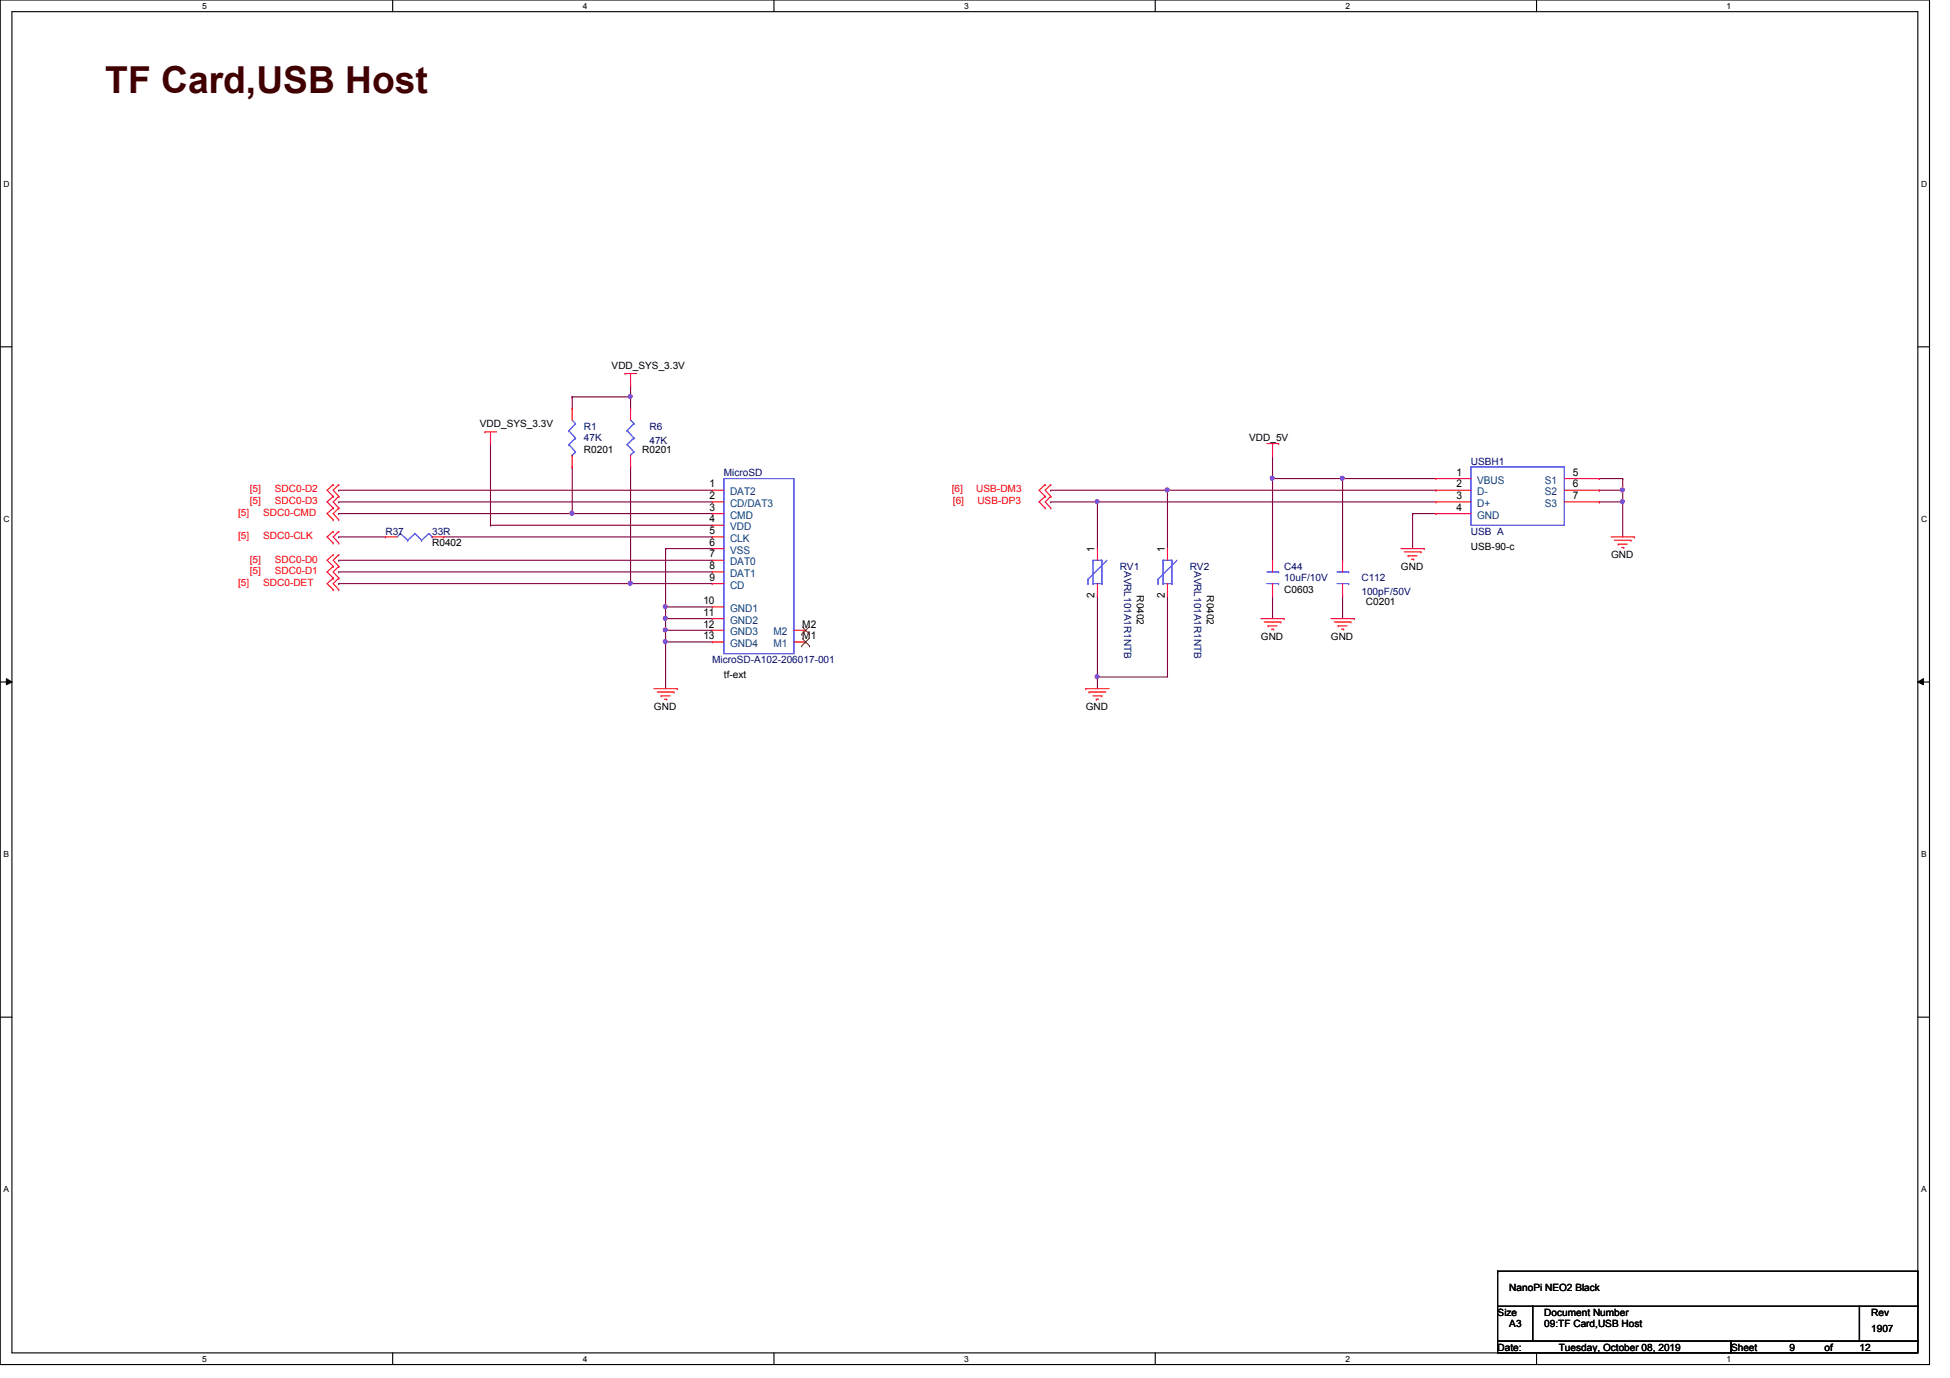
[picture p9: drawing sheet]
<svg xmlns="http://www.w3.org/2000/svg" width="297mm" height="210mm" viewBox="0 0 297 210" stroke-linecap="round" stroke-linejoin="round" font-family="sans-serif">
<path d="M0 0h293.9v207.9h-293.9zM1.8 1.8h290.3v204.3h-290.3z" fill="none" stroke="#000" stroke-width=".17"/>
<g fill="#fff">
<path d="M30.8 .3h.7v1.4h-.7z"/>
<path d="M30.8 206.3h.7v1.5h-.7z"/>
</g>
<path d="M59.8 0v1.8M59.8 206.1v1.8" fill="none" stroke="#000" stroke-width=".17"/>
<g fill="#fff">
<path d="M88.8 .3h.6v1.4h-.6z"/>
<path d="M88.8 206.3h.6v1.5h-.6z"/>
</g>
<path d="M117.9 0v1.8M117.9 206.1v1.8" fill="none" stroke="#000" stroke-width=".17"/>
<g fill="#fff">
<path d="M146.9 .3h.6v1.4h-.6z"/>
<path d="M146.9 206.3h.6v1.5h-.6z"/>
</g>
<path d="M176 0v1.8M176 206.1v1.8" fill="none" stroke="#000" stroke-width=".17"/>
<g fill="#fff">
<path d="M204.9 .3h.7v1.4h-.7z"/>
<path d="M204.9 206.3h.7v1.5h-.7z"/>
</g>
<path d="M234.1 0v1.8M234.1 206.1v1.8" fill="none" stroke="#000" stroke-width=".17"/>
<g fill="#fff">
<path d="M263 .3h.7v1.4h-.7z"/>
<path d="M263 206.3h.7v1.5h-.7z"/>
<path d="M.5 27.3h1v1.4h-1z"/>
<path d="M292.6 27.3h1v1.4h-1z"/>
<path d="M.5 78.3h1v1.5h-1z"/>
<path d="M292.6 78.3h1v1.5h-1z"/>
</g>
<path d="M0 52.8h1.8M292.1 52.8h1.8" fill="none" stroke="#000" stroke-width=".17"/>
<g fill="#fff">
<path d="M.5 129.4h.9v1.4h-.9z"/>
<path d="M292.6 129.4h.9v1.4h-.9z"/>
</g>
<path d="M0 103.9h1.8M292.1 103.9h1.8" fill="none" stroke="#000" stroke-width=".17"/>
<path d="M1 103.4l.8 .5-.8 .4zM292.1 103.9l.9-.5v.9z" fill="#000"/>
<path d="M1 103.4l.8 .5-.8 .4zM292.1 103.9l.9-.5v.9z" fill="none" stroke="#000" stroke-width=".15"/>
<g fill="#fff">
<path d="M.5 180.4h.8v1.5h-.8z"/>
<path d="M292.6 180.4h.8v1.5h-.8z"/>
</g>
<path d="M0 154.9h1.8M292.1 154.9h1.8" fill="none" stroke="#000" stroke-width=".17"/>
<path d="M51.6 74.7h.1M51.6 78.2h.1M51.6 74.7h56.9M51.6 78.2h35.6M51.6 85.3h.1M51.6 87.1h.1M51.6 85.3h56.9M51.6 87.1h56.9M96.1 88.9h.1M96.1 88.9h12.4" fill="none" stroke="#800040" stroke-width=".17"/>
<circle cx="87.1" cy="78.2" r=".31" fill="#f0f"/>
<circle cx="87.1" cy="78.2" r=".31" fill="none" stroke="#f0f" stroke-width=".17"/>
<g fill="none" stroke="#800040" stroke-width=".17">
<path d="M51.6 76.5h.1M51.6 76.5h56.9M74.7 67.6h.1M74.7 67.6v12.4M87.2 78.2h.1M87.2 71.1h.1M87.2 78.2h21.3M87.2 71.1v7.1M96.1 71.1h.1M96.1 60.5h.1M96.1 60.5v1.7M96.1 71.1v17.8"/>
<path d="M67.6 81.8h40.9M74.7 80h.1M74.7 80h33.8M101.4 83.6h.1M101.4 92.5h.1M101.4 83.6h7.1M101.4 92.5v1.7M108.5 81.8h.1"/>
</g>
<circle cx="101.3" cy="94.2" r=".31" fill="#f0f"/>
<circle cx="101.3" cy="94.2" r=".31" fill="none" stroke="#f0f" stroke-width=".17"/>
<circle cx="101.3" cy="92.4" r=".31" fill="#f0f"/>
<circle cx="101.3" cy="92.4" r=".31" fill="none" stroke="#f0f" stroke-width=".17"/>
<path d="M101.4 94.2h.1M101.4 96h.1M101.4 94.2v1.8M101.4 94.2h7.1M101.4 96h7.1" fill="none" stroke="#800040" stroke-width=".17"/>
<circle cx="101.3" cy="96" r=".31" fill="#f0f"/>
<circle cx="101.3" cy="96" r=".31" fill="none" stroke="#f0f" stroke-width=".17"/>
<path d="M101.4 96h.1M101.4 97.8h.1M101.4 96v8.9M101.4 97.8h7.1" fill="none" stroke="#800040" stroke-width=".17"/>
<circle cx="101.3" cy="97.7" r=".31" fill="#f0f"/>
<circle cx="101.3" cy="97.7" r=".31" fill="none" stroke="#f0f" stroke-width=".17"/>
<path d="M51.6 88.9h.1M51.6 88.9h44.5M101.4 92.5h.1M101.4 92.5h7.1" fill="none" stroke="#800040" stroke-width=".17"/>
<circle cx="96" cy="88.8" r=".31" fill="#f0f"/>
<circle cx="96" cy="88.8" r=".31" fill="none" stroke="#f0f" stroke-width=".17"/>
<path d="M87.2 60.5h.1M87.2 60.5v1.7M87.2 60.5h8.9" fill="none" stroke="#800040" stroke-width=".17"/>
<circle cx="96" cy="60.4" r=".31" fill="#f0f"/>
<circle cx="96" cy="60.4" r=".31" fill="none" stroke="#f0f" stroke-width=".17"/>
<path d="M96.1 58.7h.1M96.1 58.7v1.8M193.8 72.9h.1M193.8 72.9v12.4" fill="none" stroke="#800040" stroke-width=".17"/>
<circle cx="193.8" cy="72.8" r=".31" fill="#f0f"/>
<circle cx="193.8" cy="72.8" r=".31" fill="none" stroke="#f0f" stroke-width=".17"/>
<g fill="none" stroke="#800040" stroke-width=".17">
<path d="M167.2 76.5h.1M167.2 76.5h51.5M177.8 74.7h.1M177.8 74.7h40.9M215.2 78.2h.1M215.2 78.2h3.5M215.2 78.2v5.4M243.6 72.9h.1M243.6 74.7h.1M243.6 76.5h.1M243.6 74.7h3.6M243.6 72.9h3.6"/>
<path d="M247.2 72.9h.1M247.2 74.7h.1M247.2 72.9v3.6h-3.6M193.8 90.7h.1M193.8 90.7v3.5"/>
</g>
<circle cx="247.1" cy="74.6" r=".31" fill="#f0f"/>
<circle cx="247.1" cy="74.6" r=".31" fill="none" stroke="#f0f" stroke-width=".17"/>
<path d="M247.2 76.5h.1M247.2 76.5v5.3" fill="none" stroke="#800040" stroke-width=".17"/>
<circle cx="247.1" cy="76.4" r=".31" fill="#f0f"/>
<circle cx="247.1" cy="76.4" r=".31" fill="none" stroke="#f0f" stroke-width=".17"/>
<path d="M193.8 69.3h.1M193.8 69.3v3.6M167.2 90.7h.1M167.2 90.7v14.2M177.8 90.7h.1M177.8 90.7v12.4h-10.6M167.2 103.1h.1" fill="none" stroke="#800040" stroke-width=".17"/>
<circle cx="167.1" cy="103.1" r=".31" fill="#f0f"/>
<circle cx="167.1" cy="103.1" r=".31" fill="none" stroke="#f0f" stroke-width=".17"/>
<path d="M167.2 76.5h.1M167.2 76.5v7.1" fill="none" stroke="#800040" stroke-width=".17"/>
<circle cx="167.1" cy="76.4" r=".31" fill="#f0f"/>
<circle cx="167.1" cy="76.4" r=".31" fill="none" stroke="#f0f" stroke-width=".17"/>
<path d="M160.1 76.5h.1M160.1 76.5h7.1M177.8 74.7h.1M177.8 74.7v8.9" fill="none" stroke="#800040" stroke-width=".17"/>
<circle cx="177.8" cy="74.6" r=".31" fill="#f0f"/>
<circle cx="177.8" cy="74.6" r=".31" fill="none" stroke="#f0f" stroke-width=".17"/>
<path d="M160.1 74.7h.1M160.1 74.7h17.7M193.8 72.9h.1M193.8 72.9h10.7M204.5 72.9h.1M204.5 72.9v12.4M51.6 81.8h.1M51.6 81.8h7.1M101.4 83.6h.1M101.4 83.6v8.9" fill="none" stroke="#800040" stroke-width=".17"/>
<circle cx="204.5" cy="72.8" r=".31" fill="#f0f"/>
<circle cx="204.5" cy="72.8" r=".31" fill="none" stroke="#f0f" stroke-width=".17"/>
<path d="M204.5 72.9h.1M204.5 72.9h14.2M204.5 90.7h.1M204.5 90.7v3.5" fill="none" stroke="#800040" stroke-width=".17"/>
<g fill="none" stroke="#f00" stroke-width=".17">
<path d="M95.2 56.9h.1M95.2 56.9h1.8M96.1 58.7h.1M96.1 56.9v1.8M50.8 77.4h.1M50.8 75.6h.1M50.8 79.2h.1M50.8 73.8h.1M50.8 75.6l-1 .9 1 .9M50.8 77.4l-1 .8 1 1M50.8 73.8l-1 .9 1 .9M51.6 77.4h.1"/>
<path d="M51.6 75.6h.1M51.6 79.2h.1M51.6 73.8h.1M51.6 75.6l-.8 .9 .8 .9M51.6 77.4l-.8 .8 .8 1M51.6 73.8l-.8 .9 .8 .9M73.9 65.8h.1M73.9 65.8h1.7M74.7 67.6h.1M74.7 65.8v1.8M87.2 62.2h.1M87.2 71.1h.1"/>
<path d="M87.2 62.2v1.8M87.2 69.3v1.8M96.1 62.2h.1M96.1 71.1h.1M96.1 62.2v1.8M96.1 69.3v1.8M108.5 74.7h.1M108.5 76.5h.1M108.5 78.2h.1M108.5 74.7h1.8M108.5 76.5h1.8M108.5 78.2h1.8"/>
<path d="M159.2 75.6h.1M159.2 77.4h.1M159.2 73.8h.1M159.2 75.6l-.9 .9 .9 .9M159.2 73.8l-.9 .9 .9 .9M160.1 75.6h.1M160.1 77.4h.1M160.1 73.8h.1M160.1 75.6l-.9 .9 .9 .9M160.1 73.8l-.9 .9 .9 .9M193 67.6h1.8M193.8 69.3h.1"/>
<path d="M193.8 67.6v1.7M194.8 67.6h.1M218.7 72.9h.1M218.7 74.7h.1M218.7 76.5h.1M218.7 78.2h.1M218.7 72.9h5.4M218.7 74.7h5.4M218.7 76.5h5.4M218.7 78.2h5.4M238.3 72.9h5.3M238.3 74.7h5.3"/>
<path d="M238.3 76.5h5.3M243.6 72.9h.1M243.6 74.7h.1M243.6 76.5h.1M50.8 82.7h.1M50.8 80.9h.1M50.8 86.3h.1M50.8 84.5h.1M50.8 88.1h.1M50.8 89.8h.1M50.8 80.9l-1 .9 1 .9M50.8 84.5l-1 .8 1 1"/>
<path d="M50.8 86.3l-1 .8 1 1M50.8 88.1l-1 .8 1 .9M51.6 82.7h.1M51.6 80.9h.1M51.6 86.3h.1M51.6 84.5h.1M51.6 88.1h.1M51.6 89.8h.1M51.6 80.9l-.8 .9 .8 .9M51.6 84.5l-.8 .8 .8 1M51.6 86.3l-.8 .8 .8 1M51.6 88.1l-.8 .8 .8 .9"/>
<path d="M58.7 81.8h.1M58.7 81.8h1.8M65.8 81.8h1.8M67.6 81.8h.1M108.5 80h.1M108.5 81.8h.1M108.5 83.6h.1M108.5 85.3h.1M108.5 87.1h.1M108.5 88.9h.1M108.5 92.5h.1M108.5 94.2h.1"/>
<path d="M108.5 96h.1M108.5 97.8h.1M108.5 94.2h1.8M108.5 83.6h1.8M108.5 81.8h1.8M108.5 80h1.8M108.5 85.3h1.8M108.5 87.1h1.8M108.5 88.9h1.8M108.5 92.5h1.8M108.5 96h1.8M108.5 97.8h1.8"/>
<path d="M120.9 96h1.8M120.9 97.8h1.8M122.7 97.8h.1M122.7 96h.1M167.2 83.6h.1M167.2 90.7h.1M167.2 83.6v1.7M167.2 88.9v1.8M177.8 83.6h.1M177.8 90.7h.1M177.8 83.6v1.7M177.8 88.9v1.8"/>
<path d="M192.1 94.2h3.5M192.6 94.7h2.5M193.2 95.3h.1M193.2 95.3h1.3M193.7 95.8h.3M193.8 90.7h.1M193.8 85.3h.1M193.8 85.3v1.8M193.8 88.9v1.8M194 95.8h.1M195.1 94.7h.1M195.6 94.2h.1"/>
<path d="M202.7 94.2h3.6M203.2 94.7h2.6M203.8 95.3h.1M203.8 95.3h1.4M204.3 95.8h.4M204.5 90.7h.1M204.5 85.3h.1M204.5 85.3v1.8M204.5 88.9v1.8M204.7 95.8h.1M205.8 94.7h.1M206.3 94.2h.1"/>
<path d="M213.4 83.6h3.6M213.9 84.1h2.5M214.5 84.7h.1M214.5 84.7h1.4M215 85.2h.3M215.3 85.2h.1M216.4 84.1h.1M217 83.6h.1M245.4 81.8h3.6M245.9 82.3h2.6M246.5 82.9h.1M246.5 82.9h1.4"/>
<path d="M247 83.4h.4M247.4 83.4h.1M248.5 82.3h.1M249 81.8h.1M99.6 104.9h3.6M100.1 105.4h2.6M100.7 106h.1M100.7 106h1.4M101.2 106.5h.4M101.6 106.5h.1M102.7 105.4h.1M103.2 104.9h.1"/>
<path d="M165.4 104.9h.1M165.4 104.9h3.5M165.9 105.4h.1M165.9 105.4h2.5M166.5 106h1.3M167 106.5h.1M167 106.5h.3M167.8 106h.1"/>
</g>
<path d="M228.1 199h5.4v5.3h-5.4zM228.1 193.6h.1M228.1 193.6v5.4M228.1 193.6h64M233.5 199h49.7v5.3h-49.7zM283.2 199h8.9v5.3h-8.9zM292.1 193.6h.1M292.1 199h.1M292.1 193.6v5.4M228.1 204.3h35.6v1.8h-35.6zM263.7 204.3h28.4v1.8h-28.4z" fill="none" stroke="#000" stroke-width=".17"/>
<g fill="none" stroke="#00f" stroke-width=".17">
<path d="M86.7 65.6h.1M86.7 67.7h.1M86.7 65.6l1 1.1M86.7 67.7l1 1.1M87.2 69.3h.1M87.2 64l.5 .5M87.7 64.5h.1M87.7 66.7h.1M87.7 68.8h.1M87.7 64.5l-1 1.1M87.7 66.7l-1 1M87.7 68.8l-.5 .5"/>
<path d="M95.5 65.6h.1M95.5 67.7h.1M95.5 65.6l1.1 1.1M95.5 67.7l1.1 1.1M96.1 69.3h.1M96.1 64l.5 .5M96.6 64.5h.1M96.6 66.7h.1M96.6 68.8h.1M96.6 64.5l-1.1 1.1M96.6 66.7l-1.1 1M96.6 68.8l-.5 .5"/>
<path d="M110.3 72.9h10.6v26.7h-10.6zM224.1 71.1h14.2v8.9h-14.2zM61 81.3h.1M61 81.3l-.5 .5M61 81.3l1.1 1M62.1 82.3h.1M63.2 81.3h.1M63.2 81.3l-1.1 1M63.2 81.3l1 1M64.2 82.3h.1M65.3 81.3h.1M65.3 81.3l-1.1 1"/>
<path d="M65.3 81.3l.5 .5M65.8 81.8h.1M165.7 88.2h.1M165.7 88.9h.1M165.7 88.2v.7M166.5 88.9h.1M166.5 85.3h.1M166.5 85.3h1.3M166.5 88.9h1.3M166.5 85.3v3.6M167.8 85.3h.1M167.8 88.9h.1"/>
<path d="M167.8 85.3v3.6M168.6 85.3l-2.9 2.9M176.4 88.2h.1M176.4 88.9h.1M176.4 88.2v.7M177.2 88.9h.1M177.2 85.3h.1M177.2 85.3h1.3M177.2 88.9h1.3M177.2 85.3v3.6M178.5 85.3h.1M178.5 88.9h.1"/>
<path d="M178.5 85.3v3.6M179.3 85.3l-2.9 2.9M193 88.9h1.8M193 87.1h1.8M194.8 88.9h.1M194.8 87.1h.1M203.7 88.9h1.7M203.7 87.1h1.7M205.4 88.9h.1M205.4 87.1h.1"/>
</g>
<path d="M122.1 98.4h.1M122.1 96.6h.1M122.2 97.3l1.1 1.1M122.2 95.5l1.1 1.1M123.2 97.3l-1.1 1.1M123.2 95.5l-1.1 1.1M123.3 98.4h.1M123.3 96.6h.1" fill="none" stroke="#804000" stroke-width=".15"/>
<circle cx="87.1" cy="78.2" r=".31" fill="#f0f"/>
<circle cx="87.1" cy="78.2" r=".31" fill="none" stroke="#f0f" stroke-width=".17"/>
<circle cx="101.3" cy="94.2" r=".31" fill="#f0f"/>
<circle cx="101.3" cy="94.2" r=".31" fill="none" stroke="#f0f" stroke-width=".17"/>
<circle cx="101.3" cy="92.4" r=".31" fill="#f0f"/>
<circle cx="101.3" cy="92.4" r=".31" fill="none" stroke="#f0f" stroke-width=".17"/>
<circle cx="101.3" cy="96" r=".31" fill="#f0f"/>
<circle cx="101.3" cy="96" r=".31" fill="none" stroke="#f0f" stroke-width=".17"/>
<circle cx="101.3" cy="97.7" r=".31" fill="#f0f"/>
<circle cx="101.3" cy="97.7" r=".31" fill="none" stroke="#f0f" stroke-width=".17"/>
<circle cx="96" cy="88.8" r=".31" fill="#f0f"/>
<circle cx="96" cy="88.8" r=".31" fill="none" stroke="#f0f" stroke-width=".17"/>
<circle cx="96" cy="60.4" r=".31" fill="#f0f"/>
<circle cx="96" cy="60.4" r=".31" fill="none" stroke="#f0f" stroke-width=".17"/>
<circle cx="193.8" cy="72.8" r=".31" fill="#f0f"/>
<circle cx="193.8" cy="72.8" r=".31" fill="none" stroke="#f0f" stroke-width=".17"/>
<circle cx="247.1" cy="74.6" r=".31" fill="#f0f"/>
<circle cx="247.1" cy="74.6" r=".31" fill="none" stroke="#f0f" stroke-width=".17"/>
<circle cx="247.1" cy="76.4" r=".31" fill="#f0f"/>
<circle cx="247.1" cy="76.4" r=".31" fill="none" stroke="#f0f" stroke-width=".17"/>
<circle cx="167.1" cy="103.1" r=".31" fill="#f0f"/>
<circle cx="167.1" cy="103.1" r=".31" fill="none" stroke="#f0f" stroke-width=".17"/>
<circle cx="167.1" cy="76.4" r=".31" fill="#f0f"/>
<circle cx="167.1" cy="76.4" r=".31" fill="none" stroke="#f0f" stroke-width=".17"/>
<circle cx="177.8" cy="74.6" r=".31" fill="#f0f"/>
<circle cx="177.8" cy="74.6" r=".31" fill="none" stroke="#f0f" stroke-width=".17"/>
<circle cx="204.5" cy="72.8" r=".31" fill="#f0f"/>
<circle cx="204.5" cy="72.8" r=".31" fill="none" stroke="#f0f" stroke-width=".17"/>
<text font-size="5.7" fill="#400000" x="16" y="14.1">TF Card,USB Host</text>
<g font-size="1.6">
<text x="108.1" y="74.3">1</text>
<text x="108.1" y="76">2</text>
<text x="108.1" y="77.8">3</text>
<text x="221.9" y="72.5">1</text>
<text x="221.9" y="74.3">2</text>
<text x="221.9" y="76">3</text>
<text x="221.9" y="77.8">4</text>
<text x="239.6" y="72.5">5</text>
<text x="239.6" y="74.3">6</text>
<text x="239.6" y="76">7</text>
<text x="108.1" y="79.6">4</text>
<text x="108.1" y="81.4">5</text>
<text x="108.1" y="83.1">6</text>
<text x="108.1" y="84.9">7</text>
<text x="108.1" y="86.7">8</text>
<text x="108.1" y="88.5">9</text>
<text x="166.7" y="84.1" transform="rotate(-90 166.7 84.1)">1</text>
<text x="177.4" y="84.1" transform="rotate(-90 177.4 84.1)">1</text>
<text x="107.1" y="92">10</text>
<text x="107.1" y="93.8">11</text>
<text x="107.1" y="95.6">12</text>
<text x="122.2" y="95.6">M2</text>
<text x="166.7" y="91" transform="rotate(-90 166.7 91)">2</text>
<text x="177.4" y="91" transform="rotate(-90 177.4 91)">2</text>
<text x="107.1" y="97.4">13</text>
<text x="122.2" y="97.4">M1</text>
</g>
<g font-size="1.6" fill="#004080">
<text x="111.2" y="75.4">DAT2</text>
<text x="111.2" y="77.2">CD/DAT3</text>
<text x="225" y="73.7">VBUS</text>
<text x="225" y="75.4">D-</text>
<text x="225" y="77.2">D+</text>
<text x="235.3" y="73.7">S1</text>
<text x="235.3" y="75.4">S2</text>
<text x="235.3" y="77.2">S3</text>
<text x="111.2" y="79">CMD</text>
<text x="111.2" y="80.8">VDD</text>
<text x="111.2" y="82.6">CLK</text>
<text x="225" y="79">GND</text>
<text x="111.2" y="84.3">VSS</text>
<text x="111.2" y="86.1">DAT0</text>
<text x="111.2" y="87.9">DAT1</text>
<text x="111.2" y="89.7">CD</text>
<text x="111.2" y="93.2">GND1</text>
<text x="111.2" y="95">GND2</text>
<text x="111.2" y="96.8">GND3</text>
<text x="111.2" y="98.6">GND4</text>
<text x="117.8" y="98.6">M1</text>
<text x="117.8" y="96.8">M2</text>
</g>
<g font-size="1.5">
<text x="93.2" y="56.2">VDD_SYS_3.3V</text>
<text x="73.1" y="65.1">VDD_SYS_3.3V</text>
<text x="88.9" y="69">R0201</text>
<text x="97.8" y="69">R0201</text>
<text x="190.3" y="67.2">VDD_5V</text>
<text x="65.8" y="83.2">R0402</text>
<text x="224.1" y="83.7">USB-90-c</text>
<text x="213.4" y="86.8">GND</text>
<text x="245.4" y="85">GND</text>
<text x="173.2" y="90.7" transform="rotate(90 173.2 90.7)">R0402</text>
<text x="183.9" y="90.7" transform="rotate(90 183.9 90.7)">R0402</text>
<text x="195.6" y="90.3">C0603</text>
<text x="208.1" y="92.1">C0201</text>
<text x="192.1" y="97.5">GND</text>
<text x="202.7" y="97.5">GND</text>
<text x="110.3" y="103.3">tf-ext</text>
<text x="99.6" y="108.1">GND</text>
<text x="165.4" y="108.1">GND</text>
<text x="229.9" y="196.7">NanoPi NEO2 Black</text>
<text x="228.1" y="200.4">Size</text>
<text x="229.9" y="202.2">A3</text>
<text x="235.2" y="200.4">Document Number</text>
<text x="235.2" y="202.2">09:TF Card,USB Host</text>
<text x="285" y="202.9">1907</text>
<text x="285" y="200.4">Rev</text>
<text x="228.1" y="205.7">Date:</text>
<text x="237.4" y="205.7">Tuesday, October 08, 2019</text>
<text x="263.7" y="205.7">Sheet</text>
<text x="272.6" y="205.7">9</text>
<text x="277.9" y="205.7">of</text>
<text x="283.2" y="205.7">12</text>
</g>
<g font-size="1.5" fill="#000080">
<text x="88.9" y="65.4">R1</text>
<text x="98.9" y="65.4">R6</text>
<text x="88.9" y="67.2">47K</text>
<text x="98.9" y="67.6">47K</text>
<text x="224.1" y="70.8">USBH1</text>
<text x="110.3" y="72.6">MicroSD</text>
<text x="58.7" y="81.4">R37</text>
<text x="65.8" y="81.4">33R</text>
<text x="224.1" y="81.4">USB A</text>
<text x="170.6" y="86.8">RV1</text>
<text x="171.2" y="87" transform="rotate(90 171.2 87)">AVRL101A1R1NTB</text>
<text x="181.2" y="86.8">RV2</text>
<text x="181.9" y="87" transform="rotate(90 181.9 87)">AVRL101A1R1NTB</text>
<text x="195.6" y="86.8">C44</text>
<text x="195.6" y="88.6">10uF/10V</text>
<text x="207.4" y="88.6">C112</text>
<text x="207.4" y="90.7">100pF/50V</text>
<text x="108.5" y="101">MicroSD-A102-206017-001</text>
</g>
<g font-size="1.5" fill="#f00">
<text x="38.1" y="76.8">[5]</text>
<text x="38.1" y="75">[5]</text>
<text x="41.9" y="76.8">SDC0-D3</text>
<text x="41.9" y="75">SDC0-D2</text>
<text x="145" y="75">[6]</text>
<text x="145.2" y="76.8">[6]</text>
<text x="148.7" y="75">USB-DM3</text>
<text x="148.9" y="76.8">USB-DP3</text>
<text x="36.3" y="78.6">[5]</text>
<text x="36.3" y="82.1">[5]</text>
<text x="40.1" y="78.6">SDC0-CMD</text>
<text x="40.1" y="82.1">SDC0-CLK</text>
<text x="36.3" y="89.2">[5]</text>
<text x="38.1" y="85.7">[5]</text>
<text x="38.1" y="87.5">[5]</text>
<text x="40.1" y="89.2">SDC0-DET</text>
<text x="41.9" y="85.7">SDC0-D0</text>
<text x="41.9" y="87.5">SDC0-D1</text>
</g>
<g font-size="1.3">
<text x="30.8" y="1.4">5</text>
<text x="88.8" y="1.4">4</text>
<text x="146.9" y="1.4">3</text>
<text x="204.9" y="1.4">2</text>
<text x="263" y="1.4">1</text>
<text x=".5" y="28.4">D</text>
<text x="292.6" y="28.4">D</text>
<text x=".5" y="79.5">C</text>
<text x="292.6" y="79.5">C</text>
<text x=".5" y="130.6">B</text>
<text x="292.6" y="130.6">B</text>
<text x=".5" y="181.6">A</text>
<text x="292.6" y="181.6">A</text>
<text x="30.8" y="207.5">5</text>
<text x="88.8" y="207.5">4</text>
<text x="146.9" y="207.5">3</text>
<text x="204.9" y="207.5">2</text>
<text x="263" y="207.5">1</text>
</g>
</svg>
